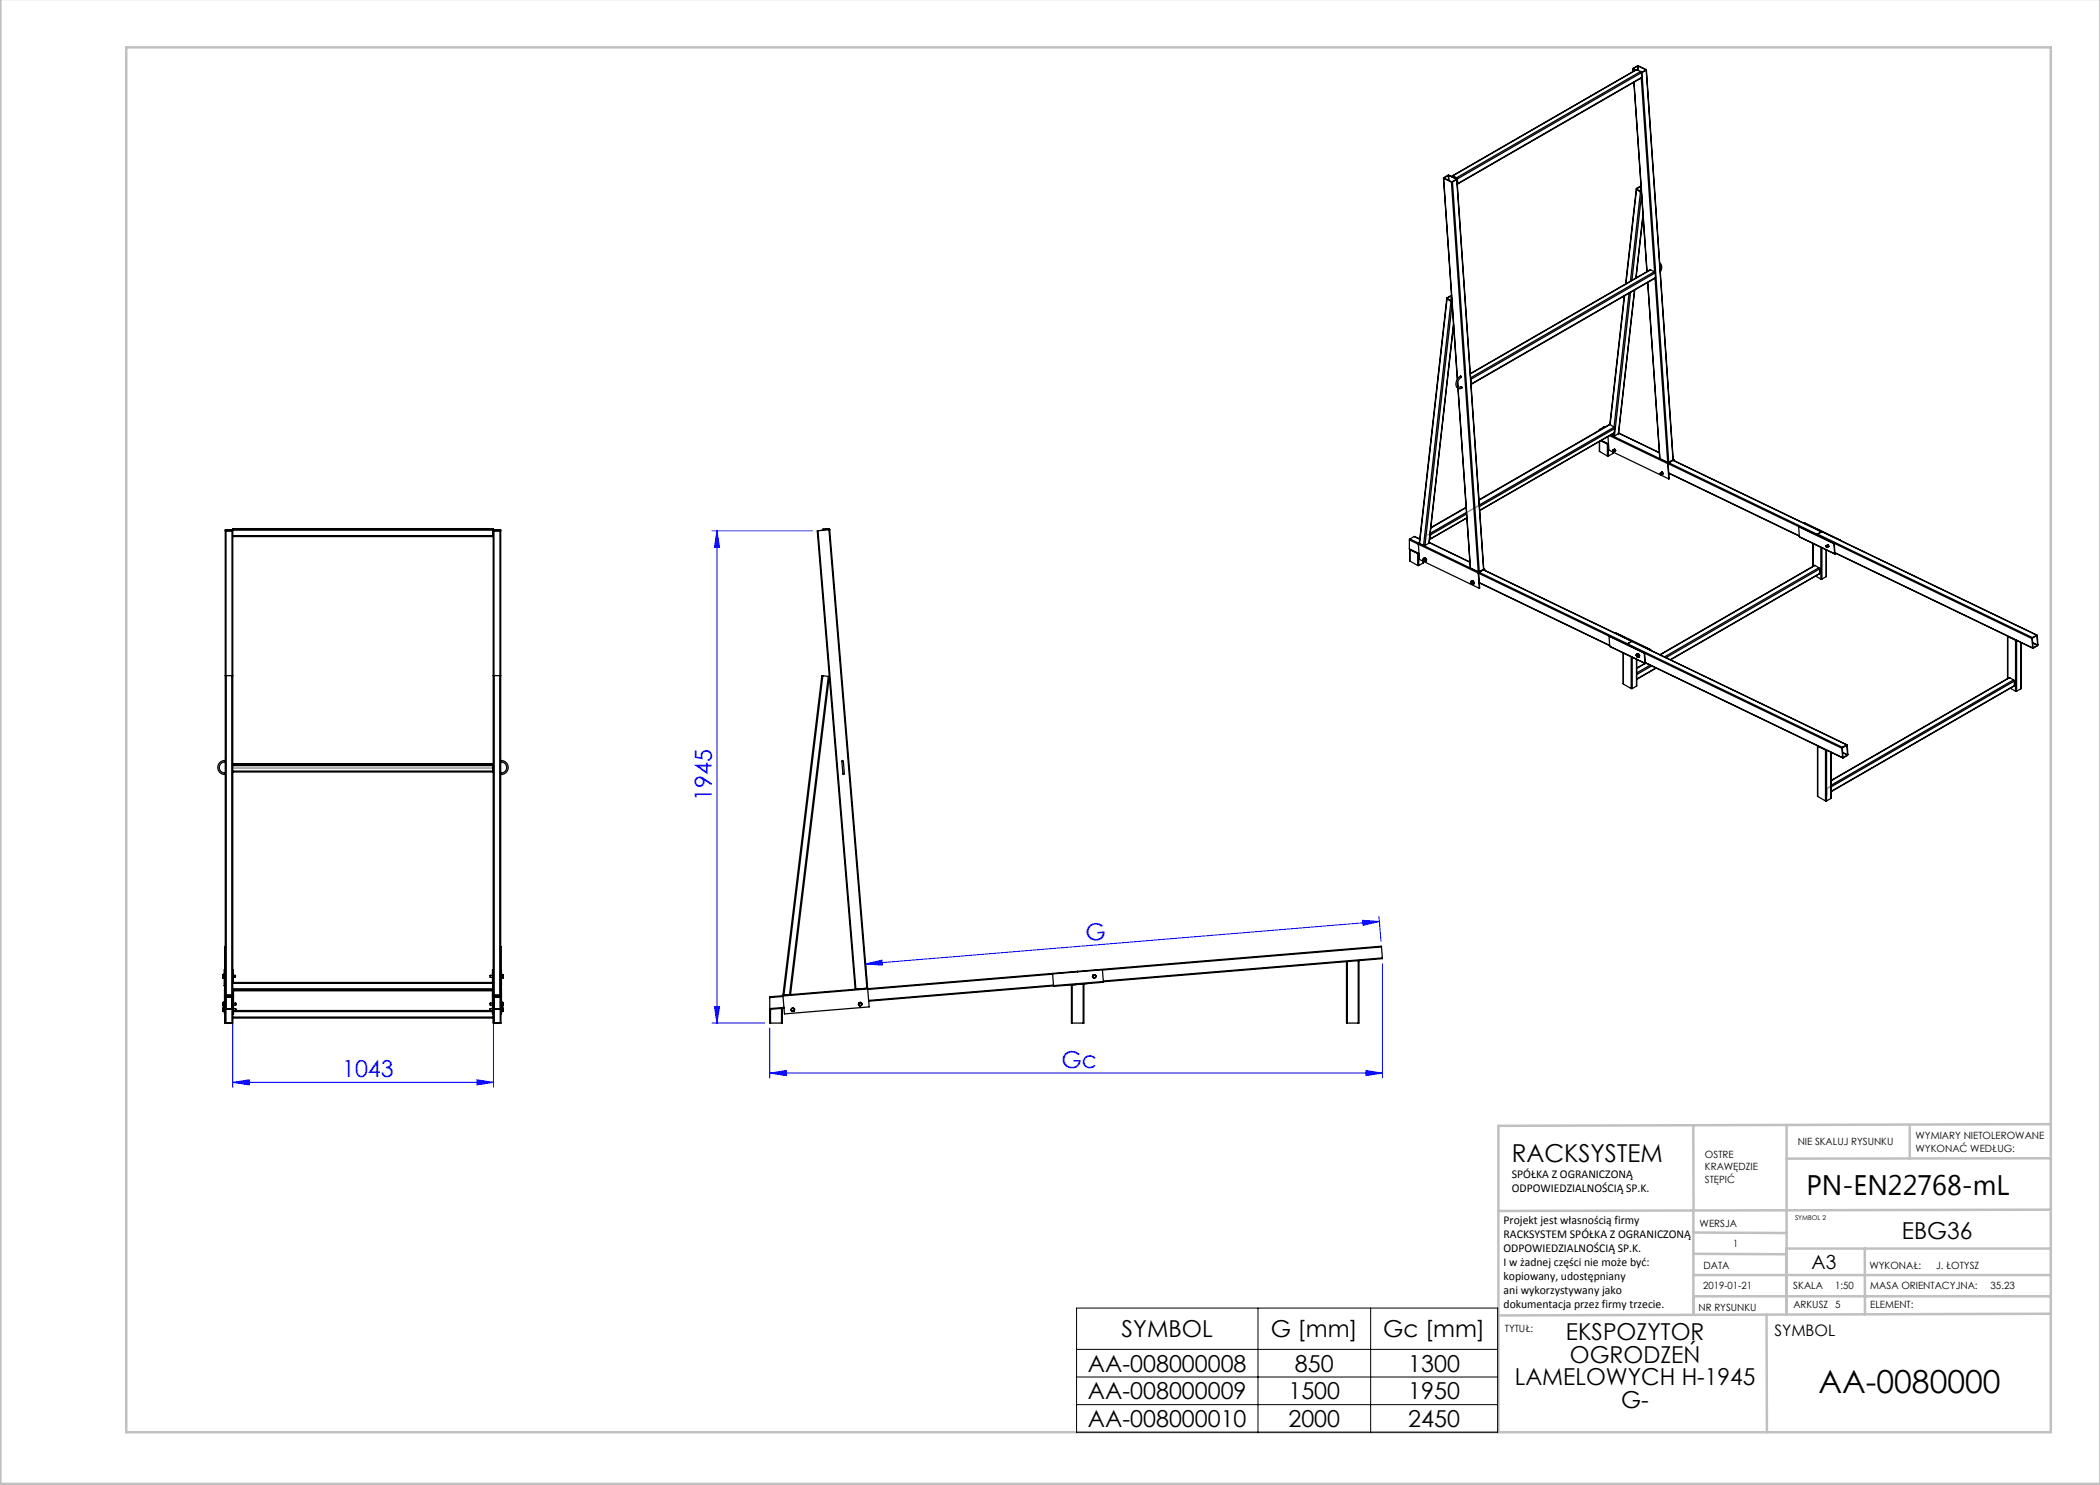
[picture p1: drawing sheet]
<svg xmlns="http://www.w3.org/2000/svg" width="420mm" height="297mm" viewBox="0 0 420 297" stroke-linecap="round" stroke-linejoin="round" font-family="sans-serif">
<g fill="none" stroke="#00f" stroke-width=".2">
<path d="M142.4 106.2h20M143.4 106.2l.5 3.3h-1zM143.4 106.2v98.4M173 191.8l.4 4.8M173.1 192.8l3.3-.8 .1 1zM272.5 184.1l3.4 .2-3.3 .8zM275.8 183.3l.4 4.9M275.9 184.3l-102.8 8.5M276.5 192.7v22.9M46.5 216.5l3.3-.5v1zM46.5 202.7v14.8M46.5 216.5h52.2"/>
<path d="M95.4 216l3.3 .5-3.3 .5zM98.7 202.7v14.8M142.4 204.6h10.6M142.9 201.3h1l-.5 3.3zM154 214.6l3.3-.5v1zM154 205.6v10M154 214.6h122.5M273.2 214.1l3.3 .5-3.3 .5z"/>
</g>
<g fill="none" stroke="#c0c0c0" stroke-width=".5">
<path d="M.1 -.1v296.9h419.9M25.2 9.5h385v276.9h-385zM338.7 225.2v16.9M357.3 225v37.9M382 225.4v6.3M410.1 224.8l-110.4 .4v61.2M410.1 231.7h-52.8M338.7 259.3h71.5M338.7 255h71.5M338.7 250.8l18.6 .1M338.7 246.5l18.6 .1M338.7 242.1v20.9"/>
<path d="M373 249.7v13.2M410.1 241.9l-110.4 .3M410.2 249.7h-52.9v13.2M353.3 262.9l.1 23.5M410.2 262.7l-110.5 .4"/>
</g>
<path d="M322.4 85.7l-36.9 21.3M362.1 108.4l2.7 1.3M324.1 130.3l2.7 1.3M402.3 136.4l-36.9 21.3M46.6 153.6h52M217.5 196.7l-3.8 .3" fill="none" stroke="#808080" stroke-width=".25"/>
<path d="M365.4 157.7v1.4" fill="none" stroke="#808080" stroke-width=".2" stroke-dasharray="15.2 1.3 1.3 1.3"/>
<path d="M215.3 261.6h84.2v24.9h-84.2zM215.3 269.9h84.2M215.3 275.4h84.2M251.6 261.6v24.9M274.1 261.6v24.9M215.3 280.9h84.2" fill="none" stroke="#000" stroke-width=".2"/>
<g fill="#00f">
<path d="M154 214.6l3.3-.5v1zM273.2 214.1l3.3 .5-3.3 .5z"/>
<path d="M173.1 192.8l3.3-.8 .1 1zM272.5 184.1l3.4 .2-3.3 .8z"/>
<path d="M142.9 201.3h1l-.5 3.3zM143.4 106.2l.5 3.3h-1z"/>
<path d="M46.5 216.5l3.3-.5v1zM95.4 216l3.3 .5-3.3 .5z"/>
</g>
<g fill="none" stroke="#000" stroke-width=".25">
<path d="M326.6 13.7v.6M326.6 13.8l1-.6 1.6 .8M326.6 13.8l.5 .2M326.6 13.8l.1 .5M326.7 13.7h.1M326.7 13.7l.5 .3M326.8 16.4l2.6 37.9M327.4 13.9l-36.9 21.3M327.4 13.9l.7 .4M327.5 13.2l-.8 .5M327.5 13.2l.1 .9M327.6 13.2h-.1"/>
<path d="M327.6 13.2l1.6 .8M327.6 13.2l.1 .9M328.1 14.3l.2 .2M328.1 14.3l-36.8 21.3M328.3 15.6l2.6 38.8M328.3 14.5l-37 21.3M328.3 14.5v1M328.3 15.5l-36.8 21.3M328.3 15.5l-36.8 21.2M328.4 14.5l-.1 .1M328.4 14.5l5.4 78M329.2 14l-.9 .5"/>
<path d="M329.2 14h.1M329.2 14l-.8 .5M329.2 14l5.4 78M329.3 14l5.3 78M288.7 35.6l2.8 40.3M288.7 35.7l1-.7 1.6 .8M288.7 35.7l2.8 40.1M288.7 35.7l1.6 .7M288.8 35.6h.1M288.8 35.6l1.6 .8 .9-.5M289.7 35.1l-.9 .5M289.7 35.1v1"/>
<path d="M289.7 35.1h.1M289.7 35.1l1.6 .7M289.7 35.1l.1 1M290.5 35.3v.1M290.5 36.4h-.2M290.5 36.4l5.4 78h-.1h-.2l-5.3-78M290.5 35.2l-.1 .2M290.5 35.2l.8 .4M290.6 35.3l.8 .5 5.4 78M290.6 35.3h-.1M291.3 35.8v.1M291.3 35.9h.1"/>
<path d="M291.3 35.6l.2 .2v.9M291.3 35.8l-.8 .6M291.4 35.8l5.4 78M291.4 35.9h.1M291.5 36.7h-.1M291.5 36.7v.1M327.3 37.8l-2.2 19M327.3 37.9l.8 .5M327.3 37.9l-2.1 18.9M327.4 37.8l.9 .6M327.4 37.7v.1M328.1 38.4l.2 .1"/>
<path d="M328.1 38.4l-2 17.8M328.2 37.3l-.8 .4M328.2 37.3l-.2 1M328.2 37.2l-.9 .5v.2M328.2 37.3h.1M328.2 37.8v.6M328.3 38.9l-1.9 17.2M289.4 59.6l-5.5 49.1 5.5-49M289.4 59.7l.8 .6M289.5 59.7l.9 .6M289.5 59.6v.1M290.3 59.2l-.8 .4"/>
<path d="M290.3 59.2l-.1 1M290.3 59.1l-.9 .5v.1M290.3 59.1v.1M290.3 59.7v.6M324.8 59.2l-2.8 25.7M324.9 59.2l-2.9 25.7M325.8 58.6l-3 26.9M326.1 58.5l-3.2 28.7M326.9 58l-3.2 28.8M328.6 42.9l-1.4 12.7M328.6 43.2l-1.4 12.4M329.6 56.5l2.4 35.2z"/>
<path d="M330.1 54l-36 20.7M330.1 54l.8 .3M330.1 54l-36 20.8M330.9 54.3l.1 .3M330.9 54.3l-36.8 21.3M331 55.6l2.5 36.9h.3M331 54.6l-36.8 21.2M331 54.6l.1 .9M331.1 55.5l-36.8 21.4M331.1 55.5l-36.8 21.3M331.9 52.6a1.31 1.31 0 0 1 .2 1.8M332 53.1v.6"/>
<path d="M290.2 60.3h.2M290.2 60.3l-5.5 48.8h.3M290.4 60.8l-5.4 48.3M290.7 64.8l-4.9 43.8M290.7 65.1l-4.9 43.5M291.5 76.6v.6M291.5 76.4l.1 .9M291.6 77.7l2.5 35.9M291.7 75.5a.32 .32 0 0 1 .5-.3l.1 .2a1.46 1.46 0 0 0-.6 2h.7a.48 .48 0 0 1-.4 .4 .48 .48 0 0 1-.5-.2 1.59 1.59 0 0 1 .2-2.1zM294.1 75.6l.1 .2M294.1 75.7l.1 .1M294.2 75.8h-.1"/>
<path d="M294.2 75.8v.9M294.2 76h-.1M294.2 76.7v.1M294.2 75.8l.1 1M294.3 76.8l-.1 .1M319.8 86.1h.1M319.9 88.3v2M319.9 85.9l-.1 .2M319.9 90.3l1.6 .9M319.9 85.9l.1 .1M320.1 88.2l1.4 .6M320.2 88.1l1.5 .7v2.4"/>
<path d="M320.2 88.1l1.5 .7M320.8 85.4h.1M320.8 85.4l-.9 .5M320.8 85.4l.1 .1M321.5 88.8h.1M321.5 91.2h.2M321.5 88.8v2.4M321.6 87.3l.2 2.7 12 5.8M321.9 87.1l11.6 5.6M322 84.9l-26.2 15.1M322 84.9l.8 .6M322.1 87l11.5 5.5"/>
<path d="M322.5 90.4v.3M322.5 90.7l-.8 .5M322.5 90.1a.15 .15 0 0 1 .3 0 .16 .16 0 0 1-.1 .3v-.1M322.6 90.4l-.1 .3M322.7 86.7l-.1 .5h.3M322.8 85.5l.1 .2M322.8 85.5l-26.9 15.5M322.8 89.9l.3 .1-.1 .2M322.8 86.5l-26.9 15.6M322.9 89.8l-.3 .2M322.9 85.7l-.1 .8M322.9 85.7l-27 15.6"/>
<path d="M323.1 90.2h.1M323.1 90.2l-.3 .2M323.7 86.8l-.8 .4M323.7 86.7v.1M323.7 86.6l8.2 4M332 94.7l.1-.1a.16 .16 0 0 1 .2 .1 .16 .16 0 0 1-.1 .2M332 94.7h.1M332.3 94.5l.3 .1-.1 .2M332.4 94.4h.1M332.4 94.4l-.3 .2M332.6 94.8l-.3 .1M333.5 92.7l.3 3.1"/>
<path d="M333.6 92.7h-.1M333.6 92.7l.2 3.1M333.6 92.7l26.2 12.6M333.6 92.5l-.1 .2M333.6 92.5l.1 .1M333.7 92.6l-.1 .1M333.8 94.6l26.1 12.6M333.8 94.7l26.1 12.5M333.8 92.6l72.7 34.9M334.6 92l-.8 .5M334.6 92.1l72.7 34.9M334.6 91.9h.2"/>
<path d="M334.6 91.9h.1M334.7 92.1l72.7 34.9M334.7 91.9l.1 .1M334.7 91.9l-1.1 .6M334.7 91.9v.1M334.7 92h.1M334.7 92l-1 .6M334.8 92v.1M334.8 92h.1M45.1 106.2h.1M45.2 106h-.1l-.1 98.6h.2v-2.7M45.2 106v.2"/>
<path d="M45.2 106.2h1.2M45.2 106h1.2M45.2 106v29.1M46.4 106h.2M46.4 106v.2M46.4 106v29.1M46.6 105.8v.2M46.6 106.2h-.2M46.6 105.8h52M46.6 106v90.5M46.6 106h52M46.6 107.1h52"/>
<path d="M98.6 105.8v.2M98.6 107.1v.2h-52M98.6 106v1.1M98.6 106.2h.2M98.8 106h-.2v94.6M98.8 106v.2M98.8 106.2h1.2M98.8 106h1.2M98.8 106v29.1M100 106h.1v93.1M100 106v.2M100 106v29.1"/>
<path d="M100.1 106.2h-.1M163.6 106.2h-.2l7.6 91.7M163.6 106.2l7.6 91.6M165.8 106l7.6 91.7M165.8 106l-2.2 .2M165.8 106l-.1-.2-1.1 .1-.1 .2M165.9 106l-.1-.3-1.2 .1-.2 .3M165.9 106h-.1M165.9 106l7.6 91.6M281.9 109.8l1.9 1M281.9 108v1.8M281.9 108l13.8 6.6"/>
<path d="M281.9 109.8l1.9 .9M281.9 109.9l.1 2.3M281.9 109.9l.1 .1M282 107.8l-.1 .2M282 110l1.5 .7M282 107.8l13.8 6.6M282 112.2l1.5 .9M282 110v2.2M282.8 107.3l1.2 .5M282.8 107.3l1.1 .5M282.8 107.3l-.8 .5M283.5 110.7h.2"/>
<path d="M283.5 113.1h.2M283.5 110.7v2.4M283.7 110.7v2.4M283.9 108.6l-.2 .2 .2 3.1 12 5.8M284.6 112.6l-.9 .5M284.6 112.2v.4M284.6 112.3v.3M284.7 111.8v.3M284.7 111.7h.1M284.7 111.7v.1M284.7 111.8a.25 .25 0 0 1 .3 .1 .25 .25 0 0 1-.1 .3zM284.7 112.1l.3 .2"/>
<path d="M284.7 111.7l.1 .4 .2 .1M284.8 111.7l-.1 .1M284.8 111.7l.2 .2M284.8 111.7h.1M284.9 111.6h.2M284.9 111.7l.1 .2M285 112.3h.1M285 111.9l.1 .3M285 111.9l.1 .1M285.1 111.6l.2 .3M285.1 111.6l-.2 .1M285.1 111.6l-.4 .1"/>
<path d="M285.1 112.2l-.1 .1M285.1 112.2v.1M285.1 112v.2M285.3 111.9v.2M285.3 111.9l-.2 .1M285.3 111.9l-.2 .4M285.8 108.6l-.8 .5M286 107.7h-.1M286 106.8l-.1 1M286 107.8l-.1 .1M286 106.7l.1 .3M286.1 107l-.1 .8"/>
<path d="M293.2 101.4l-7 4.1M293.2 101.5l-7 4.1M293.3 102.5l-7.3 4.2M293.3 102.8l-7.2 4.2M293.4 103.6l-7.4 4.2M293.4 103.6l-7.4 4.3M294 112.4l-8.2-3.9 8.2 3.9M294.2 116.4l.1 .3M294.2 116.3h.1M294.2 116.3v.1M294.2 116.3a.25 .25 0 0 1 .4 .2 .25 .25 0 0 1-.2 .3zM294.3 116.7l.2 .2"/>
<path d="M294.3 116.3v.4l.2 .1M294.3 116.3l-.1 .1M294.3 116.3l.2 .2M294.3 116.3h.2M294.4 116.2h.2M294.5 116.3v.2M294.5 116.9h.1M294.5 116.5l.1 .3M294.5 116.5l.2 .1M294.6 116.2l.2 .3M294.6 116.2l-.1 .1M294.6 116.2l-.4 .1"/>
<path d="M294.6 116.8l-.1 .1M294.6 116.8v.1M294.7 116.6l-.1 .2M294.8 116.5v.2M294.8 116.5l-.1 .1M294.8 116.5l-.2 .4M295.7 114.6l.2 3.1M295.7 114.6h.1M295.7 114.7l33.2 15.9M295.8 114.4l-.1 .2M295.8 114.4v.1M295.8 114.5l-.1 .1"/>
<path d="M295.8 114.5l29.7 14.3M295.9 116.5l26 12.6M295.9 116.6l26 12.5M296.7 114l72.7 35M296.7 114l29.7 14.3-.9 .5M296.7 113.7l.2 .1M296.7 113.8h.1M296.8 113.8l.1 .1M296.8 113.8l-1 .6M296.8 113.8v.1M296.8 113.9h.1M296.8 113.9l-1 .6"/>
<path d="M296.9 113.9v.1M296.9 113.9h.1M296.9 113.9v.2M359.7 105.3l46.7 22.4M359.7 105.3l.2 2M359.7 105.3l7.1 3.4M359.9 107.3l7.1 3.5M359.9 107.3l7 3.4M360.9 104.7l.1-.1 7.1 3.4M362.6 108.7v4.6M363 113.1l-31 17.8M363 113.1l.8 .4"/>
<path d="M363 113.1l-31 17.9M363.1 115.2l1.1 .6M363.5 106.8l-.1 .2M363.8 113.5l.1 .3M363.8 113.5l-30.9 17.9M363.9 114.7l-29.8 17.3M363.9 113.8v.9M363.9 113.8l-30.7 17.7M363.9 114.7l-29.9 17.2M364.2 115.8h.2M364.2 109.5v6.3M364.4 109.6v6.2"/>
<path d="M364.4 106.3l-1.1 .7M365.2 109.2a.16 .16 0 0 1 .2 0 .16 .16 0 0 1-.1 .3M365.2 109.2v.1M365.2 115.3l-.8 .5M365.2 110v5.3M365.3 110l-.1 5.3M365.5 109a.2 .2 0 0 1 .2 .1 .2 .2 0 0 1 0 .2M365.5 108.9v.1M365.6 108.9l-.4 .2M365.7 109.3h.1M365.8 109.3l-.4 .2M366.8 108.7l.1 2"/>
<path d="M366.8 108.7l.2 2M366.9 110.7l.1 .1M367 110.5l39.5 19.1M367 110.6l39.6 19.1M367 110.7h.1M367 110.7h-.1M367 110.7v.1M367.1 110.7h-.1M367.2 110.7l-.2 .1M368.1 108h-.1M368.1 108v.1M45.3 135.1l-.2 .1"/>
<path d="M45.3 135.1v63.9h-.2M45.3 135.1h1.1M46.4 135.1l.2 .1M46.4 135.1v63.9h.2M98.8 135.1l-.2 .1M98.8 135.1v63.9h-.2M98.8 135.1h1.1M99.9 135.1l.2 .1M99.9 135.1v63.9h.2M164.6 135.2l-.2-.1-7.8 63.9M164.6 135.2l-7.8 63.8M164.6 135.2l1.1 .1"/>
<path d="M165.7 135.3h.2l-7.8 63.6M165.7 135.3l-7.8 63.6M321.8 127.2l.1 2M321.8 127.2l7 3.4M321.9 127.2h-.1M321.9 129.2l7.1 3.5-1.7 1M321.9 129.2l7.1 3.4M323 126.6l7.1 3.3M323 126.6h.1M324.6 130.6l.1 6.2M324.7 136.8l1.5 .9M324.7 130.6v6.2"/>
<path d="M325.5 128.8l-.1 .1M325.5 128.8l43 20.7M326.2 137.7h.2M326.2 131.4v6.3M326.4 131.5v6.2M327.3 131v.3M327.3 137.2l-.9 .5M327.3 131.9v5.3M327.3 130.8l.1 .1M327.3 130.8v.2M327.3 130.9a.25 .25 0 0 1 .4 .2 .25 .25 0 0 1-.2 .3zM327.3 131.3l.3 .2"/>
<path d="M327.4 130.9v.3l.2 .2M327.4 130.9l-.1 .1M327.4 130.9l.2 .1M327.4 130.9h.1M327.5 130.8h.2M327.5 130.9l.1 .1M327.6 131.5h.1M327.6 131l.1 .3M327.6 131l.2 .2M327.7 130.8l.2 .3M327.7 130.8l-.2 .1M327.7 130.8h-.4"/>
<path d="M327.7 131.3l-.1 .2M327.7 131.3v.2M327.8 131.2l-.1 .1M327.9 131.1v.2M327.9 131.1l-.1 .1M327.9 131.1l-.2 .4M328.8 130.6l.2 2M328.9 130.6h-.1M328.9 130.6l.2 2M328.9 130.6l39.5 19.1M329 132.7l-1.7 .9M329 132.6l.1 .1"/>
<path d="M329.1 132.5l39.4 19M329.1 132.6l39.5 19M329.1 132.6h.1M329.1 132.6h-.1M329.1 132.6v.1M329.2 132.6l-.1 .1M330 133l-2.7 1.6M330.1 129.9v.1M330.1 129.9h.1M330.3 133.2l-3 1.7M331.2 133.6l-3.9 2.2M331.2 133.6l-3.9 2.3"/>
<path d="M401.5 127.3v8.4M401.5 127.2l.1 .1M401.6 127.3l1.5 .8M401.6 127.3v8.4M401.9 135.5l-35.7 20.6M401.9 135.5l.8 .5M401.9 135.5l-35.7 20.7M402.1 137.6l1 .6M402.7 136l.2 .2M402.7 136l-36.5 21.1M402.9 137.1l-36.7 21.3M402.9 136.2v.9"/>
<path d="M402.9 136.2l-36.7 21.2M402.9 137.1l-36.7 21.2M403.1 128.1h.2M403.1 138.2h.2M403.1 128.1v10.1M403.3 128.1v10.1M404.2 137.8l-.9 .4M404.2 128.5v9.3M406.4 127.7l.1 1.9M406.5 127.5l-.1 .2M406.5 128.5l1 .5M406.5 128.6l1 .5"/>
<path d="M406.6 129.5v.1M407.3 127l.2 .1 .1 1.9-1 .6h-.1M407.3 127l-.8 .5M407.3 127.1h.1M407.3 127.1l-.8 .5 .1 1.9M407.4 127.1l.1 1.9M407.5 129.1l-.9 .5M407.5 129v.1M45 154.6a1.14 1.14 0 0 1-1.1-1.1 1.14 1.14 0 0 1 1.1-1.2v-.1a.42 .42 0 0 0-.6 0 1.4 1.4 0 0 0-.8 1.6 1.4 1.4 0 0 0 1.4 1.1M45 154.6v.3zM46.6 152.8l52 .1M46.6 152.9h52"/>
<path d="M46.6 153.1h52M46.6 154.2h52M98.6 152.9v.2M98.6 154.2v.2h-52M98.6 153.1v1.1M100.2 154.6a1.14 1.14 0 0 0 1.1-1.1 1.14 1.14 0 0 0-1.1-1.2v-.1a1.37 1.37 0 0 1 1.4 1.3 1.37 1.37 0 0 1-1.4 1.4M100.2 154.6v.3zM168.4 152.3l.1-.2 .2 .1 .1 1.2 .1 1.4-.2 .1-.1-.1M168.4 152.3h.1M168.4 152.3l.2 2.5M168.6 154.8h.1M363.5 149.2v10.1"/>
<path d="M363.5 149.2h.1M363.5 159.3l1.6 .9M363.5 149.2l1.6 .8M365.1 150h.2M365.1 150v10.2M365.3 150v10.2M366.2 159.7l-.9 .5M366.2 150.4v9.3M366.2 150.5v9.2M368.4 149.7l.1 1.8M368.5 149.5l.9-.5 .2 1.9-.1 .2-.9 .5-.1-.1M368.5 149.5l-.1 .2"/>
<path d="M368.5 150.5l1 .4M368.5 150.6l1 .4M368.6 151.5h.1M369.3 149.1h.1M369.3 149.1l-.8 .5 .1 1.9M369.4 149.1l.1 1.8M369.5 151l-.9 .5M369.5 150.9v.1M365.1 160.2h.2M44.6 195v.3M44.6 195.3v.2M44.6 195.3v.3"/>
<path d="M44.6 195.6v.1M44.6 195v.1M44.6 195.1v.2M44.6 195.5v.1M44.6 194.9v.1M44.6 195.5h.2M44.6 195.1h.2M44.6 194.9h.2v.8h-.2M44.8 195.6h.1M44.8 194.9h.1M44.8 197.1l.2 .2M44.8 194.8h.1"/>
<path d="M44.8 197.1h.1M44.9 196.6l.1 .2M44.9 197.1l.1 .1M44.9 194l-.1 3.1M44.9 197.3v.4M45 196.7v1M45 199.2h1.6M45 199.2v5.4M45.1 194.4h-.1M45.1 199l-.2 .1 .1 .1M45.1 197.6l-.2 .2 .1 5M45.1 194.3l-.2 .1"/>
<path d="M45.1 189.2l-.2 .2v7.7M45.1 199h1.5M45.2 199.4l-.2 .1M45.2 199.5v2.3M45.2 199.4h1.2M45.2 199.5h1.2M45.2 199.1v.3M46.4 199.4l.1 .1M46.4 199.5v2.3M46.4 199.1v.3M46.6 197.8v.2M46.6 196.5v.2"/>
<path d="M46.6 198l-.1 6.6h-.1M46.6 199l.1 .1-.1 .1M46.6 196.5h52M46.6 197.8h52M46.6 198h52M46.6 196.7h52M46.6 196.7v1.1M46.6 194v2.5M46.6 194.8h.1M46.6 195.5h.5M46.6 195.1h.5M46.7 198.1v4.7h-.1v-3.6"/>
<path d="M47.1 195.1v.4M98 195.1l.1 .4M98 195.1h.1M98.1 195.1v.4M98.1 195.1h.1M98.1 195.5h.4M98.1 195.1h.4M98.1 195.1h-.1M98.5 196.5v-2.5l.1 2.5M98.5 198.1v4.7l.1-3.6M98.5 194.8h.1M98.6 196.3v.1"/>
<path d="M98.6 195.5h.1M98.6 195.1h.1M98.6 197.8v.2M98.6 196.5v.2M98.6 197.2h.1M98.6 197.3h.1M98.6 198v.1h-52M98.6 196.7v1.1M98.6 199l-.1 .1 .1 .1M98.6 197.6h.1M98.6 199h1.5M98.7 199.1v5.5h.1v-2.7"/>
<path d="M98.8 199.4l-.1 .1M98.8 199.5v2.3M98.8 199.1v.3M98.8 199.4h1.2M98.8 199.5h1.2M100 199.4l.2 .1M100 199.5v2.3M100 199.1v.3M100.1 194.3l.1 .1M100.1 199.1l-1.5 .1M100.1 197.6l.2 .2-.1 5M100.1 199l.2 .1-.1 .1"/>
<path d="M100.1 199.1l.1 .1M100.1 189.3l.1 8.4M100.2 199.2v5.4h-.2M100.2 194l.1 3.1M100.2 194.8h.1M100.2 197.1h.1M100.3 197.1l-.1 .2M100.3 195.6h.1M100.3 194.9h.1M100.3 195.6h.2M100.3 194.9h.2M100.3 195h.2"/>
<path d="M100.3 195.4h.2M100.5 194.9l.1 .1M100.5 195l.1 .2M100.5 195.4l.1 .1M100.5 195.6h.1M100.6 194.9h.1M100.6 195.2l-.1 .2M100.6 195.2v.3M100.6 195h-.1M100.6 195v.2M100.6 195.5l-.1 .1M100.6 195.5v.1"/>
<path d="M100.6 195h.1M154 199.5v2.2M156.6 199v.2M156.6 199.1l-2.6 .3v.1M156.6 199.3l-2.6 .2M173.5 197.6v.2M173.5 197.6l-16.9 1.4M173.5 197.8l.3 3.6-16.9 1.4-.3-3.6M173.5 197.8l-16.9 1.4M210.5 194.8l-37 3.1M210.7 197l-37 3.1M210.7 197.2l-37 3"/>
<path d="M214.3 197v7.6h.1M214.4 197v7.6M215.5 194.3v.1M215.5 194.3l-42 3.4M216.6 196.8v7.8M216.8 196.8v7.8h-.2M218.5 195.2l.1 .3M218.6 195.5l.4 .1M218.7 195l-.2 .2M218.7 195h.3M219 195l.2 .3M219.2 195.3l-.2 .3"/>
<path d="M220.5 194l.2 2.5-10 .8v-.2M269.3 192.3v12.3h.1M269.3 192.3l-58.6 4.8M269.4 192.3h-.1M269.4 192.3v12.3M271.6 192.1l-2.2 .2M271.6 192.1v12.5M271.8 192.1v12.5h-.2M271.8 192.1h-.2M276.3 189.4v-.2l-60.8 5.1M276.3 189.4l-65.8 5.4 .2 2.3M276.3 189.4l.2 2.2"/>
<path d="M276.5 191.6v.1l-4.7 .4M276.5 191.6l-55.8 4.6M44.6 201.9l.1 .2M44.6 201.7v.2M44.6 201.9v.3M44.6 202.2l.1 .1M44.6 200.5v.3M44.6 200.8l.1 .2M44.6 200.8v.3M44.6 201.1l.1 .1M44.6 201.7l.1 .1M44.6 200.5l.1 .1"/>
<path d="M44.7 201.6l-.1 .1M44.7 201.8l-.1 .1M44.7 202.1l-.1 .1M44.7 200.5h-.1M44.7 200.6l-.1 .2M44.7 201l-.1 .1M44.7 201.8h.2M44.7 202.1h.2M44.7 200.6h.2M44.7 201.6h.2v.7h-.2M44.7 200.5h.2v.7h-.2M44.7 201h.2"/>
<path d="M44.9 201.6h.1M44.9 202.3h.1M44.9 201.2h.1M44.9 200.5h.1M44.9 202.8l.1 1.8M45 204.6h.1M45 201.7h.1M45 202.1h.1M45 201h.1M45 200.6h.1M45 201.7l.2 .2M45 201.9h.2"/>
<path d="M45.1 204.6h.1M45.2 201.8h1.2M45.2 201.9h1.2M46.3 204.6h.2M46.3 204.6h.1M46.4 204.6h-1.3M46.4 201.9v2.7M46.5 204.6h.1M46.5 201.7l-.1 .2M46.5 201.9h-.1M46.5 201.7h.1M46.5 202.1h.1"/>
<path d="M46.5 201h.1M46.5 200.6h.1M46.5 202.3h.1M46.5 203.6h52.1M46.5 203.4h52.1M46.7 201.7h.4M46.7 202.1h.4M46.7 201h.4M46.7 200.6h.4M46.7 202.3h51.8M47.1 201.7v.4M47.1 201.7l.1 .4"/>
<path d="M47.1 200.6v.4M47.1 202.1h51M47.2 202.1h-.1M98 201.8v.3M98 201.8h.1M98 200.7l.1 .3M98 200.7h.1M98 202.1h.1M98.1 201.8v.3M98.1 201.7v.1M98.1 200.6v.4M98.1 200.6h.1"/>
<path d="M98.1 201.7l-.1 .1M98.1 201.7h.4M98.1 202.1h.4M98.1 201h.4M98.1 200.6h.4M98.1 200.6l-.1 .1M98.6 201.7h.1M98.6 202.1h.1M98.6 201h.1M98.6 200.6h.1M98.6 202.3h.1M98.6 202.1v2.5h.2"/>
<path d="M98.6 201v.7M98.7 201.7l.1 .2M98.7 201.9h.1M98.8 204.6h.1M98.8 201.8h1.2M98.8 201.9h1.2M100 204.6h.1M100 204.6h-1.2M100 201.9v2.7M100.1 204.6h.1M100.2 201.7l-.2 .2M100.2 201.9h-.2"/>
<path d="M100.3 201.6h.1M100.3 202.3h.1M100.3 201.2h.1M100.3 200.5h.1M100.3 201.6h.3M100.3 200.5h.3M100.3 201.7h.2M100.3 202.1h.2M100.3 202.3h.2M100.3 201.2h.2M100.3 200.6h.2M100.3 201h.2"/>
<path d="M100.5 201.7l.1 .2M100.5 202.1l.1 .1M100.5 200.6l.1 .2M100.5 201l.1 .1M100.5 202.3h.1M100.5 201.2h.1M100.6 201.6h.1M100.6 200.5h.1M100.6 201.9l-.1 .2M100.6 201.9v.3M100.6 201.6l-.1 .1M100.6 201.6v.3"/>
<path d="M100.6 202.2l-.1 .1M100.6 202.2v.1M100.6 200.8l-.1 .2M100.6 200.8v.3M100.6 200.5l-.1 .1M100.6 200.5v.3M100.6 201.1l-.1 .1M100.6 201.1v.1M154 201.7v.2M154 201.9v2.7h.1M154.1 201.9h-.1M154.1 204.6h2.2"/>
<path d="M154.1 201.9v2.7M156.3 201.7l-2.2 .2M156.3 201.7v2.9M156.5 201.7h-.2M156.5 201.7v2.9h-.2M156.8 201.5l-2.8 .2M156.8 201.6l-.3 .1M158.3 201.9l.1 .3M158.4 202.2h.3M158.5 201.6l-.2 .3M158.5 201.6l.3 .1M158.8 201.7l.1 .3"/>
<path d="M158.9 202l-.2 .2M171.7 200.8l.1 .3M171.8 201.1h.4M171.9 200.5l-.2 .3M171.9 200.5l.3 .1M172.2 200.6l.2 .3M172.4 200.9l-.2 .2M214.4 204.6h2.2M269.4 204.6h2.2"/>
<circle cx="322.6" cy="90.2" r=".14"/>
<circle cx="332.2" cy="94.8" r=".14"/>
<circle cx="365.3" cy="109.4" r=".14"/>
<circle cx="218.8" cy="195.3" r=".28"/>
<circle cx="158.6" cy="201.9" r=".28"/>
<circle cx="172" cy="200.8" r=".28"/>
</g>
<text font-size="6.3" x="363.7" y="278.5">AA-0080000</text>
<text font-size="5.6" x="361.3" y="239.1">PN-EN22768-mL</text>
<text font-size="4.9" x="302.4" y="232.4">RACKSYSTEM</text>
<g font-size="4.7" fill="#00f">
<text x="142.4" y="160.3" transform="rotate(-90 142.4 160.3)">1945</text>
<text x="217.3" y="188.1" transform="rotate(-5 217.3 188.1)">G</text>
<text x="68.4" y="215.5">1043</text>
<text x="212.3" y="213.6">Gc</text>
</g>
<g font-size="4.7">
<text x="380.4" y="247.8">EBG36</text>
<text x="224.3" y="267.4">SYMBOL</text>
<text x="254.2" y="267.4">G [mm]</text>
<text x="276.6" y="267.4">Gc [mm]</text>
<text x="313.2" y="268.1">EKSPOZYTOR</text>
<text x="217.6" y="274.3">AA-008000008</text>
<text x="259" y="274.3">850</text>
<text x="281.7" y="274.3">1300</text>
<text x="314" y="272.6">OGRODZEŃ</text>
<text x="217.6" y="279.8">AA-008000009</text>
<text x="257.7" y="279.8">1500</text>
<text x="281.7" y="279.8">1950</text>
<text x="303" y="277.1">LAMELOWYCH H-1945</text>
<text x="324.3" y="281.6">G-</text>
<text x="217.6" y="285.4">AA-008000010</text>
<text x="257.7" y="285.4">2000</text>
<text x="281.7" y="285.4">2450</text>
</g>
<text font-size="3.9" x="362.3" y="253.8">A3</text>
<text font-size="3.2" x="354.9" y="267.2">SYMBOL</text>
<g font-size="2.4">
<text x="302.4" y="235.6">SPÓŁKA Z OGRANICZONĄ</text>
<text x="302.4" y="238.4">ODPOWIEDZIALNOŚCIĄ SP.K.</text>
<text x="300.7" y="244.7">Projekt jest własnością firmy</text>
<text x="300.7" y="247.5">RACKSYSTEM SPÓŁKA Z OGRANICZONĄ</text>
<text x="300.7" y="250.3">ODPOWIEDZIALNOŚCIĄ SP.K.</text>
<text x="300.7" y="253.1">I w żadnej części nie może być:</text>
<text x="300.7" y="256">kopiowany, udostępniany</text>
<text x="300.7" y="258.8">ani wykorzystywany jako</text>
<text x="300.7" y="261.6">dokumentacja przez firmy trzecie.</text>
</g>
<g font-size="2">
<text x="383.1" y="227.9">WYMIARY NIETOLEROWANE</text>
<text x="341" y="231.6">OSTRE</text>
<text x="359.5" y="228.9">NIE SKALUJ RYSUNKU</text>
<text x="383.1" y="230.4">WYKONAĆ WEDŁUG:</text>
<text x="341" y="234.1">KRAWĘDZIE</text>
<text x="341" y="236.6">STĘPIĆ</text>
<text x="339.9" y="245.4">WERSJA</text>
<text x="346.6" y="249.5">1</text>
<text x="340.6" y="257.7">2019-01-21</text>
<text x="340.7" y="253.8">DATA</text>
<text x="358.7" y="257.7">SKALA</text>
<text x="367" y="257.7">1:50</text>
<text x="373.9" y="253.8">WYKONAŁ:</text>
<text x="374.1" y="257.7">MASA ORIENTACYJNA:</text>
<text x="387.2" y="253.8">J. ŁOTYSZ</text>
<text x="398.1" y="257.7">35.23</text>
<text x="339.7" y="262.3">NR RYSUNKU</text>
<text x="358.7" y="261.7">ARKUSZ 5</text>
<text x="374.1" y="261.7">ELEMENT:</text>
<text x="301" y="266.4">TYTUŁ:</text>
</g>
<text font-size="1.3" x="359" y="244">SYMBOL 2</text>
</svg>
